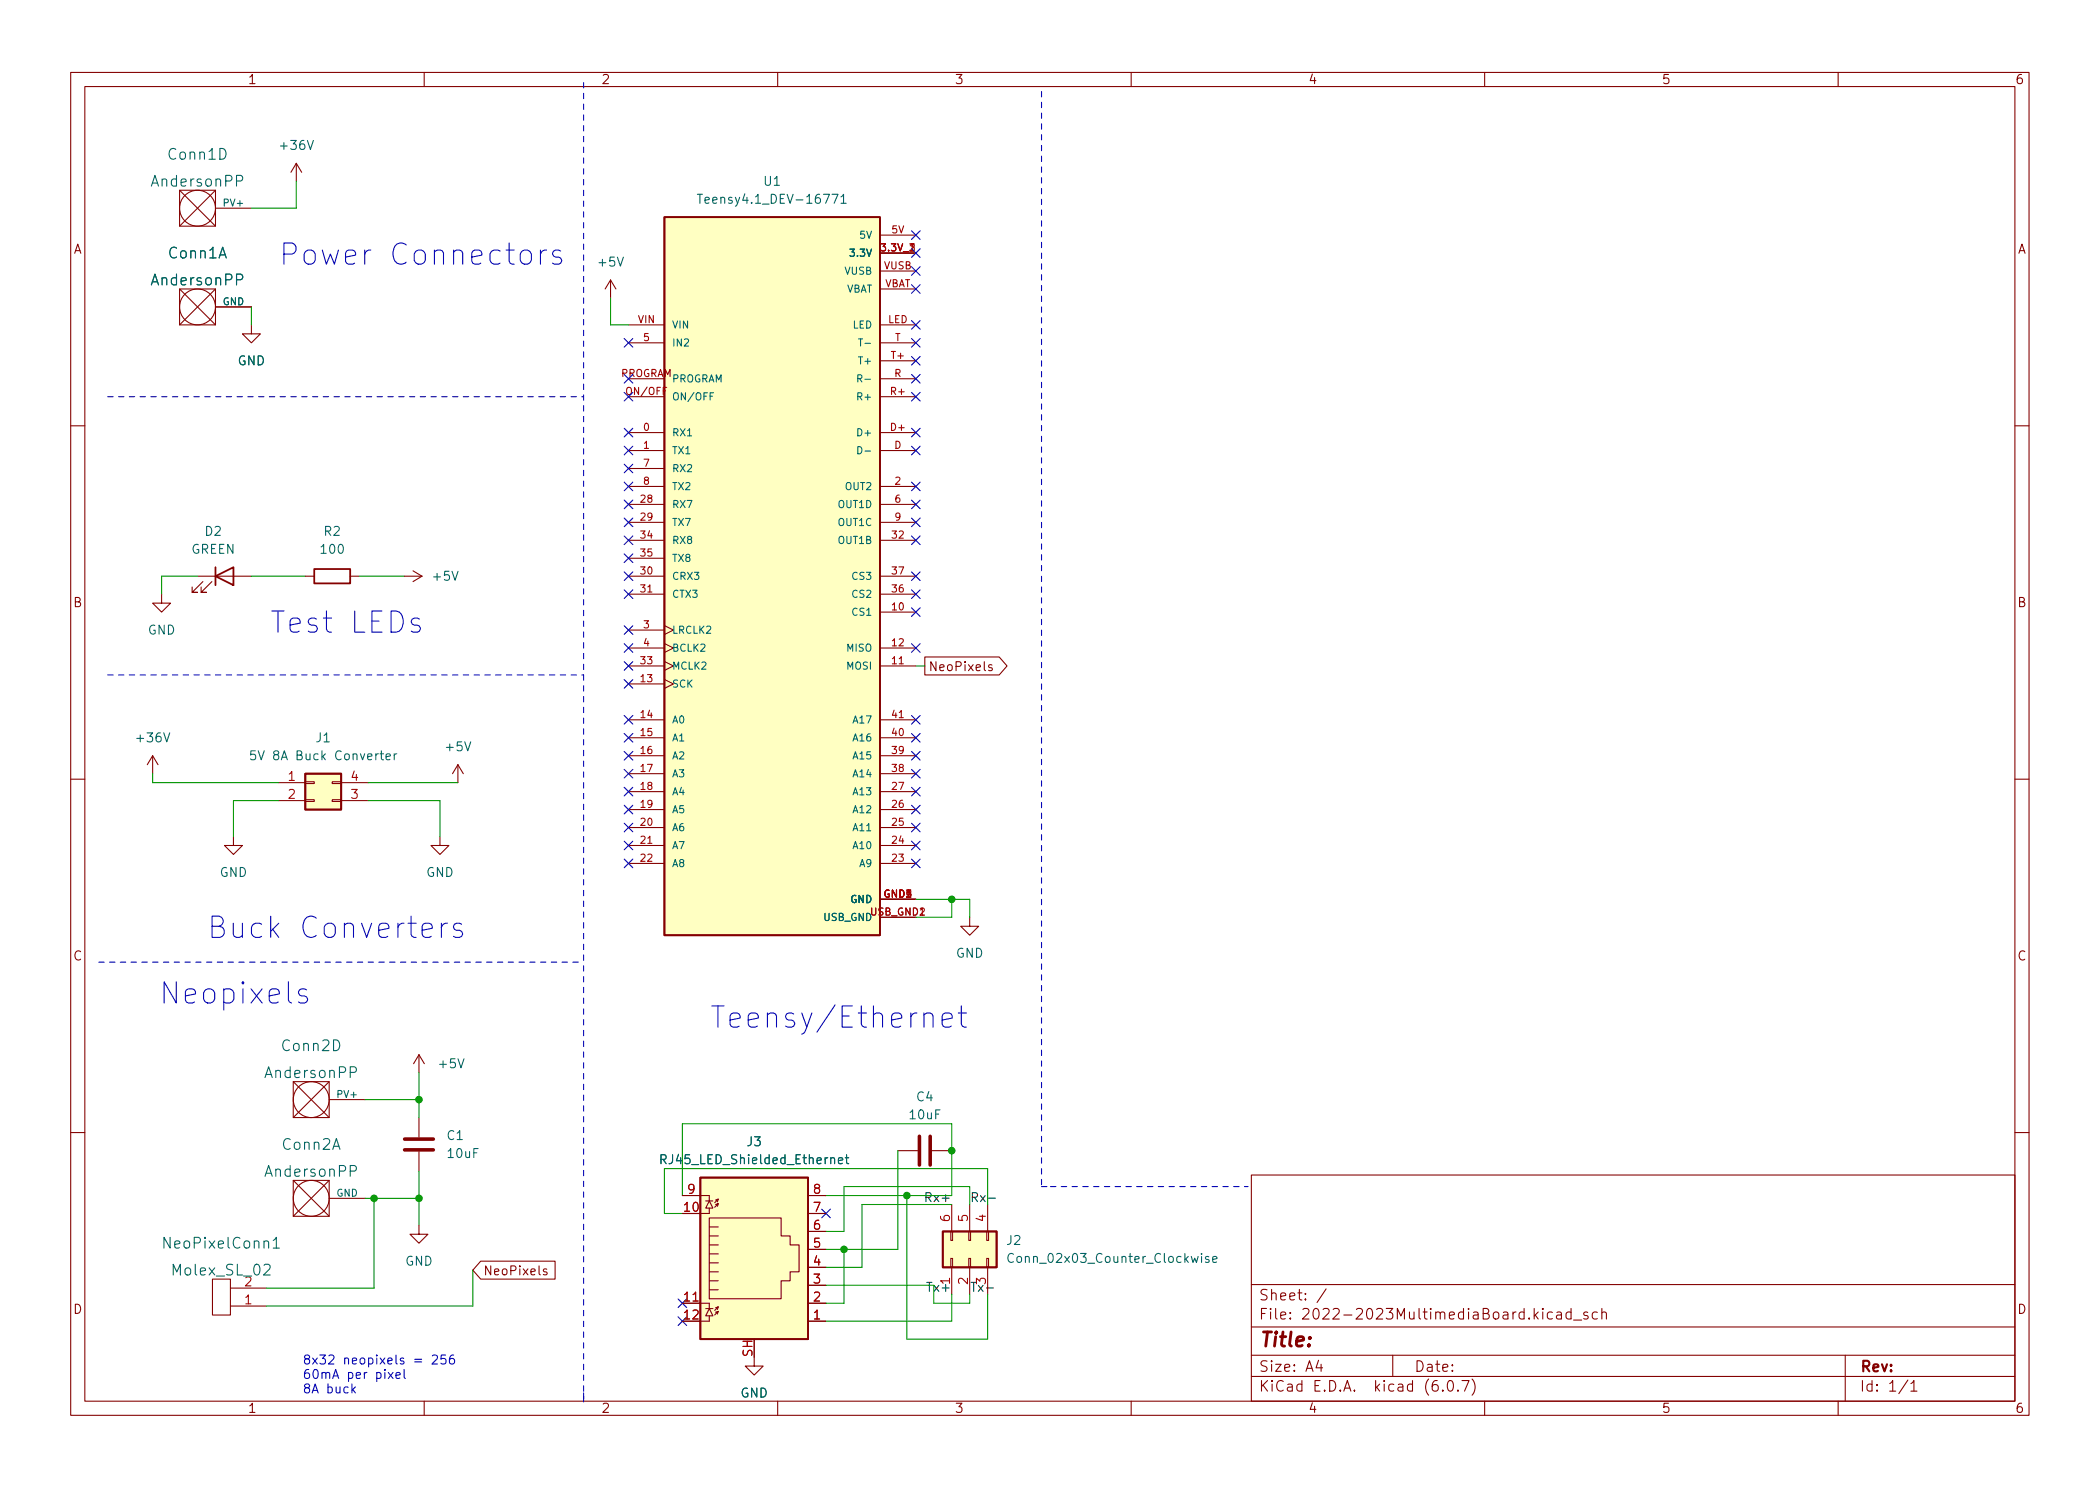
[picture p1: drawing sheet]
<svg xmlns="http://www.w3.org/2000/svg" width="297mm" height="210mm" viewBox="0 0 297 210" stroke-linecap="round" stroke-linejoin="round" font-family="sans-serif">
<g fill="none" stroke="#840000" stroke-width=".15">
<path d="M10 10.2h277v190.1h-277zM12 12.2h273v186.1h-273zM60 10.2v2M110 10.2v2M160 10.2v2M210 10.2v2M260 10.2v2M25.4 26.9h5.1v5.1h-5.1zM25.4 26.9l5.1 5.1M30.5 26.9l-5.1 5.1M30.5 29.5h5.1M41.9 23.1l-.8 1.3"/>
<path d="M41.9 23.1v2.5M41.9 23.1l.8 1.3M86.4 39.6l-.8 1.3M86.4 39.6v2.6M86.4 39.6l.7 1.3M124.5 35.8h5M124.5 33.3h5M124.5 38.3h5M25.4 40.9h5.1v5.1h-5.1zM25.4 40.9l5.1 5.1M30.5 40.9l-5.1 5.1M30.5 43.4h5.1"/>
<path d="M35.6 46v1.2h1.2l-1.2 1.3-1.3-1.3h1.3M88.9 48.5h5.1M88.9 46h5.1M88.9 56.1h5.1M88.9 53.6h5.1M124.5 48.5h5M124.5 46h5M124.5 56.1h5M124.5 53.6h5M124.5 51h5M124.5 40.9h5M10 60.2h2"/>
<path d="M88.9 61.2h5.1M88.9 63.7h5.1M88.9 68.8h5.1M88.9 71.4h5.1M88.9 73.9h5.1M88.9 76.4h5.1M88.9 79h5.1M88.9 66.3h5.1M124.5 61.2h5M124.5 63.7h5M124.5 68.8h5M124.5 71.4h5"/>
<path d="M124.5 73.9h5M124.5 76.4h5M285 60.2h2M22.9 84.1v1.2h1.2l-1.2 1.3-1.3-1.3h1.3M27.9 81.5h7.7M28.7 82.3l-1.5 1.5h.7h-.7v-.7M30 82.3l-1.6 1.5h.8h-.8v-.7M43.2 81.5h1.2M49.5 81.5h1.3M57.1 81.5h2.6M58.4 80.8l1.3 .7M59.7 81.5l-1.3 .8"/>
<path d="M88.9 81.5h5.1M88.9 94.2h5.1M88.9 91.7h5.1M88.9 96.8h5.1M88.9 89.1h5.1M88.9 84.1h5.1M94 96.1l1.2 .7-1.2 .6M94 88.5l1.2 .6-1.2 .7M94 93.6l1.2 .6-1.2 .7M94 91.1l1.2 .6-1.2 .6M124.5 81.5h5M124.5 86.6h5"/>
<path d="M124.5 94.2h5M124.5 91.7h5M124.5 84.1h5M130.8 93h10.5l1.1 1.2-1.1 1.3h-10.5zM140.3 94.1l-.3-.1-.2 .2 .1 .2 .4 .1v.3h-.5M10 110.2h2M21.6 106.9l-.8 1.3M21.6 106.9v2.6M21.6 106.9l.8 1.3M33 118.4v1.2h1.3l-1.3 1.3-1.3-1.3h1.3M39.4 110.7h3.8M39.4 113.3h3.8"/>
<path d="M43.2 113.2h1.2v.2h-1.2zM43.2 110.6h1.2v.3h-1.2zM47 113.2h1.3v.2h-1.3zM47 110.6h1.3v.3h-1.3zM48.3 110.7h3.8M48.3 113.3h3.8M62.2 118.4v1.2h1.3l-1.3 1.3-1.2-1.3h1.2M64.8 108.2l-.8 1.3M64.8 108.2v2.5M64.8 108.2l.7 1.3M88.9 101.8h5.1M88.9 104.4h5.1"/>
<path d="M88.9 106.9h5.1M88.9 109.5h5.1M88.9 112h5.1M88.9 114.5h5.1M88.9 117.1h5.1M88.9 119.6h5.1M124.5 101.8h5M124.5 104.4h5M124.5 106.9h5M124.5 109.5h5M124.5 112h5M124.5 114.5h5"/>
<path d="M124.5 117.1h5M124.5 119.6h5M285 110.2h2M88.9 122.2h5.1M124.5 122.2h5M124.5 127.2h5M124.5 129.8h5M137.2 129.8v1.3h1.2l-1.2 1.2-1.3-1.2h1.3M41.5 153h5.1v5.1h-5.1zM41.5 153l5.1 5.1M46.6 153l-5.1 5.1M46.6 155.6h5"/>
<path d="M59.3 149.2l-.8 1.3M59.3 149.2v2.6M59.3 158.1v2.8M59.3 149.2l.7 1.3M10 160.2h2M41.5 167h5.1v5.1h-5.1zM41.5 167l5.1 5.1M46.6 167l-5.1 5.1M46.6 169.6h5M59.3 173.4v1.2h1.2l-1.2 1.3-1.3-1.3h1.3M59.3 163v2.7M68 178.4h10.5v2.6h-10.5l-1.1-1.3z"/>
<path d="M77.3 179.6l-.3-.1-.1 .2v.2l.4 .1v.3h-.4M96.5 169.2h3.8v.7M99.8 169.9h1M100.3 180h1.3M100.3 178.7h1.3M100.3 177.4h1.3M100.3 176.1h1.3M100.3 169.9l.5 1h-1zM100.3 172.3h10.2v2.6h1.3v1.2h1.2v3.9h-1.2v1.2h-1.3v2.6h-10.2zM100.3 170.9v.8h-1.2M100.3 174.9h1.3M100.3 173.6h1.3"/>
<path d="M101.2 170.4l.4-.1-.5 .5M101.2 169.8l.4-.1-.5 .5M101.6 170.3l-.1 .4M101.6 169.7l-.1 .3M114.3 171.7h2.5M114.3 169.2h2.5M114.3 179.3h2.5M114.3 176.8h2.5M114.3 174.2h2.5M127 162.8h2.8M131.8 162.8h2.8M134.5 178h.2v1.3h-.2z"/>
<path d="M134.5 174.2h.2v1.3h-.2zM134.6 170.4v3.8M134.6 179.3v3.8M137 178h.3v1.3h-.3zM137 174.2h.3v1.3h-.3zM137.2 170.4v3.8M137.2 179.3v3.8M139.6 178h.2v1.3h-.2zM139.6 174.2h.2v1.3h-.2zM139.7 170.4v3.8M139.7 179.3v3.8M177 166.3h108v32h-108z"/>
<path d="M285 160.2h2M30.1 181h2.5v5.1h-2.5zM32.6 184.8h5.1M32.6 182.3h5.1M60 198.3v2M96.5 184.4h3.8v.8M99.8 185.2h1M100.3 182.5h1.3M100.3 181.2h1.3M100.3 185.2l.5 1h-1zM100.3 186.2v.7h-1.2M101.2 185.7l.4-.2-.5 .5"/>
<path d="M101.2 185l.4-.1-.5 .5M101.6 185.5l-.1 .4M101.6 184.9l-.1 .4M106.7 192v1.3h1.2l-1.2 1.3-1.3-1.3h1.3M110 198.3v2M114.3 186.9h2.5M114.3 184.4h2.5M114.3 181.9h2.5M160 198.3v2M177 194.8h108M177 191.8h108M177 187.8h108"/>
<path d="M177 181.8h108M186.5 192.5l-.4 1h1M186.9 193v1M187.6 182.4l-1.3 1.9M197 191.8v3M204.1 196.7v.1h-.1l.1-.1v.1M204.9 195.4a.36 .36 0 0 1 .6 .2 .77 .77 0 0 1-.4 1.2 1 1 0 0 1-.2-1.4zM206.2 196.7l.1 .1h-.1h-.1l.1-.1v.1M206.8 195.3h1l-.7 1.5M208.2 195.1a1.72 1.72 0 0 1 0 2.3M210 198.3v2M219.6 185.7l-.5-.1-.2 .3v.4l.1 .3h.1h.5"/>
<path d="M220.2 185.7l.2-.1 .4 .1 .1 .9M220.9 186l-.5 .1a.29 .29 0 0 0-.3 .2 .29 .29 0 0 0 .3 .3h.5M222.2 185.7l-.4-.1-.3 .3v.4l.1 .3h.2h.4M222.2 185.1v1.5M222.6 186.8h1.1M224.6 185.7l-.4-.1-.2 .2 .1 .3 .5 .1v.1v.3h-.2h-.4M225.9 185.7l-.4-.1-.3 .3v.4l.2 .3h.1h.4M226.6 185.8a.37 .37 0 0 1 .6 0v.8M226.6 185.1v1.5M260 198.3v2M261 191.8v6.5M269.9 195.3l-1.3 1.9"/>
<path d="M270.3 195.8l.4-.5v1.5M270.3 196.8h.9"/>
<circle cx="27.9" cy="29.5" r="2.54"/>
<circle cx="27.9" cy="43.4" r="2.54"/>
<circle cx="44" cy="155.6" r="2.54"/>
<circle cx="44" cy="169.6" r="2.54"/>
</g>
<g fill="#ffffc2" stroke="#ffffc2" stroke-width=".14">
<path d="M43.2 109.5h5.1v5h-5.1z"/>
<path d="M94 30.7h30.5v101.6h-30.5z"/>
<path d="M133.3 174.2h7.7v5.1h-7.7z"/>
<path d="M99.1 166.6h15.2v22.9h-15.2z"/>
</g>
<path d="M94 30.7h30.5v101.6h-30.5zM30.5 81.5l2.5-1.2v2.5zM30.5 80.3v2.5M44.4 80.5h5.1v2h-5.1zM43.2 109.5h5.1v5h-5.1zM99.1 166.6h15.2v22.9h-15.2zM133.3 174.2h7.7v5.1h-7.7z" fill="none" stroke="#840000" stroke-width=".25"/>
<g fill="none" stroke="#006464" stroke-width=".15">
<path d="M33.5 25.6h.5a.41 .41 0 0 0 .3-.4 .41 .41 0 0 0-.3-.4h-.5v1.5M33.5 39.6h.5a.41 .41 0 0 0 .3-.4 .41 .41 0 0 0-.3-.4h-.5v1.5M98.6 27.5h.8M99 27.5v1.3M119 27.9l.3-.4v1.3M119 28.8h.7M100.9 55.6h-.5v1M121.3 53.6l.5-.1 .1-.1v-.3l-.6-.1v1M121.4 48h.6M121.6 53.6l.3 .4M122.4 53.7h.7M121.3 63.2a.51 .51 0 0 1 .6 .5 .51 .51 0 0 1-.6 .5z"/>
<path d="M122.4 63.8h.7M36.1 106.2h-.6l-.1 .6 .2-.1 .4 .1 .2 .2-.1 .4-.2 .1h-.3l-.2-.1M54.6 107.1l.6-.1v-.3h-.4l-.2 .1 .1 .6h.5M55.8 106.7v.8M56.1 106.7h-.2l-.1 .2M49.5 151.7h.6a.41 .41 0 0 0 .3-.4 .41 .41 0 0 0-.3-.4h-.6v1.6M37.3 179l.3-.1 .5 .1a.41 .41 0 0 1 0 .5l-.8 .9h.9M38.7 175.5l.4-.4v1.5M38.7 176.6h.8M49.5 165.7h.6a.41 .41 0 0 0 .3-.4 .41 .41 0 0 0-.3-.4h-.6v1.5M93.5 164h.6l.1-.2v-.3l-.2-.1h-.5v1.3M118.6 164.2l.6-.1-.1-.2-.3-.1-.2 .2 .1 .6h.4"/>
<path d="M119.6 163.8h.4M119.7 163.4v1.1l.1 .1 .2 .1M143.3 177.5a.51 .51 0 0 0-.6 0 .51 .51 0 0 0-.1 .6 .48 .48 0 0 0 .2 .5 .48 .48 0 0 0 .5-.1M171 177.8h-.3l-.2 .2 .1 .1 .4 .2v.3h-.5M171.5 178.2l.6-.1v-.3h-.4l-.2 .2 .1 .6h.5"/>
</g>
<path d="M57.2 162.7h4.1M57.2 161.2h4.1M130 160.8v4M131.6 160.8v4" fill="none" stroke="#840000" stroke-width=".51"/>
<path d="M139.8 169.5h1M139.5 182.2h1" fill="none" stroke="#0f0f0f" stroke-width=".15"/>
<g fill="none" stroke="#0000c2" stroke-width=".15">
<path d="M73.9 35.5a.81 .81 0 0 1 1.3 .5v.8a.81 .81 0 0 1-.8 .6 .81 .81 0 0 1-.8-.6v-.8zM76.4 35.4v2M77.3 35.4a.77 .77 0 0 0-.9 .6M79.3 35.5l-.3-.1h-.4l-.3 .1-.1 .3 .1 .4 1 .3 .1 .3-.1 .4-.3 .2h-.6l-.2-.2M59.3 87.6l-.3-.1h-.4l-.3 .1-.1 .3 .1 .4 1 .3 .2 .3-.2 .4-.3 .2h-.5l-.3-.2M62.4 130.6v2M63.3 130.6a.77 .77 0 0 0-.9 .6M65.3 130.8l-.3-.2h-.4l-.3 .2-.2 .3 .2 .4 1 .3 .1 .3-.1 .4-.3 .1h-.6l-.3-.1M43.4 140.1l-.3-.2h-.4l-.3 .2-.2 .2 .2 .5 1 .3 .1 .2-.1 .5-.3 .1h-.6l-.3-.1M133.3 144.3l1.4-.3-.2-.5-.2-.2h-.6l-.3 .2-.1 .3v1.1l.1 .3 .3 .1h.6l.2-.1M135.5 143.3h1.2M136 142.3v2.6l.1 .3 .6 .1"/>
<path d="M49.8 195.8v1.3M49.9 196.6l.4 .5M50.3 196.2l-.5 .5M54.9 194.2l.7 .8M55.6 194.2l-.7 .8M56 194.6l.6-.1v-.2l-.4-.1-.2 .2 .1 .6h.5M57.2 193.8v1.1l.1 .1M61.2 191.8l.1-.1h.3l.2 .1 .1 .3-.1 .2-.7 .7h.8M63 191.7h-.6v.6l.1-.1 .5 .1 .1 .2-.1 .4-.2 .1h-.3l-.1-.1M64.2 191.7a.5 .5 0 0 0-.6 .6v.5l.1 .1 .4 .1 .1-.1 .1-.4-.1-.2-.4-.1-.2 .3"/>
</g>
<path d="M82.5 11.7v83.8M147.3 12.9v155M15.2 56.1h67.3M15.2 95.5h67.3M82.5 95.5v102.9M14 136.1h68.5M147.3 167.9h1.3M148.6 167.9h27.9M82.5 197.1v1.3" fill="none" stroke="#0000c2" stroke-width=".15" stroke-dasharray=".8 .8"/>
<g fill="none" stroke="#009600" stroke-width=".15">
<path d="M41.9 25.6v3.9h-6.3M35.6 43.4v2.6M86.4 42.2v3.8h2.5M27.9 81.5h-5v2.6M35.6 81.5h7.6M50.8 81.5h6.3M129.5 94.2h1.3M21.6 109.5v1.2h17.8M39.4 113.3h-6.4v5.1M52.1 113.3h10.1v5.1M52.1 110.7h12.7M129.5 127.2h7.7v2.6"/>
<path d="M134.6 127.2v2.6h-5.1M51.6 155.6h7.7M59.3 151.8v6.3M51.6 169.6h7.7M52.9 169.6v12.7h-15.2M59.3 165.7v7.7M66.9 179.7v5.1h-29.2M96.5 169.2v-10.2h38.1v10.2h-17.8M119.4 176.8v7.6h-2.6M127 162.8v14h-10.2M128.3 169.2v20.3h11.4v-6.4M134.6 170.4h-12.7v8.9h-5.1"/>
<path d="M137.2 170.4v-2.5h-17.8v6.3h-2.6M139.7 170.4v-5.1h-45.7v6.4h2.5M116.8 181.9h15.3v2.5h5.1v-1.3M134.6 183.1v3.8h-17.8"/>
</g>
<g fill="none" stroke="#000084" stroke-width=".15">
<path d="M128.9 32.7l1.2 1.2M128.9 37.7l1.2 1.3M128.9 35.2l1.2 1.2M130.1 32.7l-1.2 1.2M130.1 37.7l-1.2 1.3M130.1 35.2l-1.2 1.2M88.3 53l1.2 1.2M88.3 47.9l1.2 1.2M88.3 55.5l1.2 1.2M89.5 53l-1.2 1.2M89.5 47.9l-1.2 1.2M89.5 55.5l-1.2 1.2"/>
<path d="M128.9 45.4l1.2 1.2M128.9 55.5l1.2 1.2M128.9 47.9l1.2 1.2M128.9 53l1.2 1.2M128.9 50.4l1.2 1.3M128.9 40.3l1.2 1.2M130.1 55.5l-1.2 1.2M130.1 50.4l-1.2 1.3M130.1 53l-1.2 1.2M130.1 40.3l-1.2 1.2M130.1 45.4l-1.2 1.2M130.1 47.9l-1.2 1.2"/>
<path d="M88.3 78.4l1.2 1.2M88.3 73.3l1.2 1.2M88.3 70.8l1.2 1.2M88.3 63.1l1.2 1.3M88.3 68.2l1.2 1.2M88.3 75.8l1.2 1.3M88.3 60.6l1.2 1.2M88.3 65.7l1.2 1.2M89.5 78.4l-1.2 1.2M89.5 73.3l-1.2 1.2M89.5 70.8l-1.2 1.2M89.5 63.1l-1.2 1.3"/>
<path d="M89.5 68.2l-1.2 1.2M89.5 75.8l-1.2 1.3M89.5 60.6l-1.2 1.2M89.5 65.7l-1.2 1.2M128.9 60.6l1.2 1.2M128.9 63.1l1.2 1.3M128.9 75.8l1.2 1.3M128.9 70.8l1.2 1.2M128.9 73.3l1.2 1.2M128.9 68.2l1.2 1.2M130.1 60.6l-1.2 1.2M130.1 63.1l-1.2 1.3"/>
<path d="M130.1 75.8l-1.2 1.3M130.1 70.8l-1.2 1.2M130.1 68.2l-1.2 1.2M130.1 73.3l-1.2 1.2M88.3 96.2l1.2 1.2M88.3 91.1l1.2 1.2M88.3 93.6l1.2 1.2M88.3 88.5l1.2 1.3M88.3 83.5l1.2 1.2M88.3 80.9l1.2 1.2M89.5 96.2l-1.2 1.2M89.5 91.1l-1.2 1.2"/>
<path d="M89.5 93.6l-1.2 1.2M89.5 88.5l-1.2 1.3M89.5 83.5l-1.2 1.2M89.5 80.9l-1.2 1.2M128.9 91.1l1.2 1.2M128.9 86l1.2 1.2M128.9 83.5l1.2 1.2M128.9 80.9l1.2 1.2M130.1 91.1l-1.2 1.2M130.1 86l-1.2 1.2M130.1 83.5l-1.2 1.2M130.1 80.9l-1.2 1.2"/>
<path d="M88.3 111.4l1.2 1.2M88.3 101.2l1.2 1.3M88.3 119l1.2 1.2M88.3 116.5l1.2 1.2M88.3 108.9l1.2 1.2M88.3 113.9l1.2 1.3M88.3 106.3l1.2 1.2M88.3 103.8l1.2 1.2M89.5 111.4l-1.2 1.2M89.5 101.2l-1.2 1.3M89.5 119l-1.2 1.2M89.5 103.8l-1.2 1.2"/>
<path d="M89.5 116.5l-1.2 1.2M89.5 108.9l-1.2 1.2M89.5 113.9l-1.2 1.3M89.5 106.3l-1.2 1.2M128.9 113.9l1.2 1.3M128.9 103.8l1.2 1.2M128.9 116.5l1.2 1.2M128.9 119l1.2 1.2M128.9 108.9l1.2 1.2M128.9 101.2l1.2 1.3M128.9 106.3l1.2 1.2M128.9 111.4l1.2 1.2"/>
<path d="M130.1 113.9l-1.2 1.3M130.1 103.8l-1.2 1.2M130.1 116.5l-1.2 1.2M130.1 119l-1.2 1.2M130.1 108.9l-1.2 1.2M130.1 101.2l-1.2 1.3M130.1 106.3l-1.2 1.2M130.1 111.4l-1.2 1.2M88.3 121.6l1.2 1.2M89.5 121.6l-1.2 1.2M128.9 121.6l1.2 1.2M130.1 121.6l-1.2 1.2"/>
<path d="M116.2 171.1l1.2 1.2M117.4 171.1l-1.2 1.2M95.9 186.3l1.2 1.2M95.9 183.8l1.2 1.2M97.1 186.3l-1.2 1.2M97.1 183.8l-1.2 1.2"/>
</g>
<g fill="#009600" stroke="#009600" stroke-width=".15">
<circle cx="59.3" cy="155.6" r=".46"/>
<circle cx="134.6" cy="162.8" r=".46"/>
<circle cx="128.3" cy="169.2" r=".46"/>
<circle cx="134.6" cy="127.2" r=".46"/>
<circle cx="119.4" cy="176.8" r=".46"/>
<circle cx="52.9" cy="169.6" r=".46"/>
<circle cx="59.3" cy="169.6" r=".46"/>
</g>
<g font-size="4.2" fill="#0000c2">
<text x="39.4" y="37.5">Power Connectors</text>
<text x="38.1" y="89.6">Test LEDs</text>
<text x="29.2" y="132.8">Buck Converters</text>
<text x="22.4" y="142.1">Neopixels</text>
<text x="100.3" y="145.5">Teensy/Ethernet</text>
</g>
<text font-size="2.8" fill="#840000" x="178" y="190.6">Title:</text>
<g font-size="2.1" fill="#006464">
<text x="23.9" y="22.6">Conn1D</text>
<text x="21.6" y="26.4">AndersonPP</text>
<text x="21.6" y="40.4">AndersonPP</text>
<text x="23.9" y="36.6">Conn1A</text>
<text x="40" y="148.7">Conn2D</text>
<text x="37.7" y="152.5">AndersonPP</text>
<text x="37.7" y="166.5">AndersonPP</text>
<text x="40" y="162.7">Conn2A</text>
<text x="23.5" y="176.7">NeoPixelConn1</text>
<text x="24.6" y="180.5">Molex_SL_02</text>
</g>
<g font-size="2.1" fill="#840000">
<text x="178" y="184">Sheet: /</text>
<text x="178" y="186.7">File: 2022-2023MultimediaBoard.kicad_sch</text>
<text x="178" y="196.9">KiCad E.D.A. kicad (6.0.7)</text>
<text x="178" y="194.1">Size: A4</text>
<text x="200" y="194.1">Date:</text>
<text x="263" y="194.1">Rev:</text>
<text x="263" y="196.9">Id: 1/1</text>
</g>
<g font-size="1.8" fill="#840000">
<text x="35" y="11.9">1</text>
<text x="85" y="11.9">2</text>
<text x="135" y="11.9">3</text>
<text x="185" y="11.9">4</text>
<text x="235" y="11.9">5</text>
<text x="285" y="11.9">6</text>
<text x="10.3" y="35.9">A</text>
<text x="285.3" y="35.9">A</text>
<text x="10.3" y="85.9">B</text>
<text x="285.3" y="85.9">B</text>
<text x="131.3" y="95">NeoPixels</text>
<text x="10.3" y="135.9">C</text>
<text x="285.3" y="135.9">C</text>
<text x="10.3" y="185.9">D</text>
<text x="68.3" y="180.4">NeoPixels</text>
<text x="285.3" y="185.9">D</text>
<text x="35" y="199.9">1</text>
<text x="85" y="199.9">2</text>
<text x="135" y="199.9">3</text>
<text x="185" y="199.9">4</text>
<text x="235" y="199.9">5</text>
<text x="285" y="199.9">6</text>
</g>
<g font-size="1.8" fill="#006464">
<text x="39.8" y="21.2">+36V</text>
<text x="99.9" y="28.8">Teensy4.1_DEV-16771</text>
<text x="108.1" y="26.3">U1</text>
<text x="84.8" y="37.7">+5V</text>
<text x="33.6" y="51.7">GND</text>
<text x="29" y="75.8">D2</text>
<text x="45.9" y="75.8">R2</text>
<text x="27" y="78.4">GREEN</text>
<text x="45.5" y="78.4">100</text>
<text x="61.4" y="82.2">+5V</text>
<text x="20.9" y="89.8">GND</text>
<text x="19.5" y="105">+36V</text>
<text x="36.4" y="107.6">5V 8A Buck Converter</text>
<text x="44.7" y="105">J1</text>
<text x="63.2" y="106.3">+5V</text>
<text x="31.1" y="124.1">GND</text>
<text x="60.3" y="124.1">GND</text>
<text x="135.2" y="135.5">GND</text>
<text x="62.2" y="151.1">+5V</text>
<text x="129.7" y="155.8">C4</text>
<text x="63.3" y="161.3">C1</text>
<text x="128.7" y="158.4">10uF</text>
<text x="63.4" y="163.8">10uF</text>
<text x="94" y="164.7">RJ45_LED_Shielded_Ethernet</text>
<text x="105.7" y="162.2">J3</text>
<text x="57.3" y="179.1">GND</text>
<text x="142.4" y="176.1">J2</text>
<text x="143.4" y="178.7">Conn_02x03_Counter_Clockwise</text>
<text x="34.6" y="182">2</text>
<text x="104.7" y="197.7">GND</text>
</g>
<g font-size="1.8" fill="#a90000">
<text x="40.8" y="110.5">1</text>
<text x="40.8" y="113">2</text>
<text x="49.7" y="113">3</text>
<text x="49.7" y="110.5">4</text>
<text x="96.8" y="171.4">10</text>
<text x="97.3" y="168.9">9</text>
<text x="115.1" y="174">6</text>
<text x="115.1" y="171.4">7</text>
<text x="115.1" y="168.9">8</text>
<text x="134.4" y="172.8" transform="rotate(-90 134.4 172.8)">6</text>
<text x="136.9" y="172.8" transform="rotate(-90 136.9 172.8)">5</text>
<text x="139.4" y="172.8" transform="rotate(-90 139.4 172.8)">4</text>
<text x="115.1" y="179.1">4</text>
<text x="115.1" y="176.5">5</text>
<text x="34.6" y="184.5">1</text>
<text x="96.8" y="184.1">11</text>
<text x="115.1" y="184.1">2</text>
<text x="115.1" y="181.6">3</text>
<text x="134.4" y="181.7" transform="rotate(-90 134.4 181.7)">1</text>
<text x="136.9" y="181.7" transform="rotate(-90 136.9 181.7)">2</text>
<text x="139.4" y="181.7" transform="rotate(-90 139.4 181.7)">3</text>
<text x="96.8" y="186.7">12</text>
<text x="106.4" y="192" transform="rotate(-90 106.4 192)">SH</text>
<text x="115.1" y="186.7">1</text>
</g>
<g font-size="1.8" fill="#0f0f0f">
<text x="131.3" y="170.1">Rx+</text>
<text x="137.2" y="170.1">Rx-</text>
<text x="131.5" y="182.8">Tx+</text>
<text x="137.2" y="182.8">Tx-</text>
</g>
<g font-size="1.8" fill="#0000c2">
<text x="42.8" y="193.1">8x32 neopixels = 256</text>
<text x="42.8" y="195.1">60mA per pixel</text>
<text x="42.8" y="197.1">8A buck</text>
</g>
<g font-size="1.4" fill="#006464">
<text x="31.7" y="29.2">PV+</text>
<text x="121.7" y="33.8">5V</text>
<text x="119.5" y="38.9">VUSB</text>
<text x="119.6" y="41.4">VBAT</text>
<text x="120.5" y="36.3">3.3V</text>
<text x="31.5" y="43.2">GND</text>
<text x="95" y="46.5">VIN</text>
<text x="120.6" y="46.5">LED</text>
<text x="95" y="49">IN2</text>
<text x="121.8" y="51.6">T+</text>
<text x="122.1" y="49">T-</text>
<text x="95" y="56.6">ON/OFF</text>
<text x="95" y="54.1">PROGRAM</text>
<text x="121.6" y="56.6">R+</text>
<text x="95" y="61.7">RX1</text>
<text x="95" y="64.3">TX1</text>
<text x="121.6" y="61.7">D+</text>
<text x="95" y="71.9">RX7</text>
<text x="95" y="66.8">RX2</text>
<text x="95" y="69.3">TX2</text>
<text x="118.6" y="71.9">OUT1D</text>
<text x="119.7" y="69.3">OUT2</text>
<text x="95" y="74.4">TX7</text>
<text x="95" y="77">RX8</text>
<text x="118.6" y="77">OUT1B</text>
<text x="118.6" y="74.4">OUT1C</text>
<text x="95" y="82">CRX3</text>
<text x="95" y="79.5">TX8</text>
<text x="120.7" y="82">CS3</text>
<text x="95" y="89.7">LRCLK2</text>
<text x="95" y="84.6">CTX3</text>
<text x="120.7" y="87.1">CS1</text>
<text x="120.7" y="84.6">CS2</text>
<text x="95" y="94.7">MCLK2</text>
<text x="95" y="92.2">BCLK2</text>
<text x="119.8" y="94.7">MOSI</text>
<text x="119.8" y="92.2">MISO</text>
<text x="95" y="97.3">SCK</text>
<text x="95" y="102.4">A0</text>
<text x="95" y="104.9">A1</text>
<text x="95" y="107.4">A2</text>
<text x="120.8" y="107.4">A15</text>
<text x="120.8" y="104.9">A16</text>
<text x="120.8" y="102.4">A17</text>
<text x="95" y="110">A3</text>
<text x="95" y="112.5">A4</text>
<text x="120.8" y="112.5">A13</text>
<text x="120.8" y="110">A14</text>
<text x="95" y="115.1">A5</text>
<text x="95" y="117.6">A6</text>
<text x="120.8" y="117.6">A11</text>
<text x="120.8" y="115.1">A12</text>
<text x="95" y="120.1">A7</text>
<text x="95" y="122.7">A8</text>
<text x="120.8" y="120.1">A10</text>
<text x="121.6" y="122.7">A9</text>
<text x="116.5" y="130.3">USB_GND</text>
<text x="120.3" y="127.8">GND</text>
<text x="47.8" y="155.3">PV+</text>
<text x="47.6" y="169.3">GND</text>
</g>
<g font-size="1.4" fill="#a90000">
<text x="124.8" y="35.6">3.3V_1</text>
<text x="126.1" y="33">5V</text>
<text x="128.5" y="35.6">2</text>
<text x="125" y="38.1">VUSB</text>
<text x="125.1" y="40.6">VBAT</text>
<text x="90.3" y="45.7">VIN</text>
<text x="125.6" y="45.7">LED</text>
<text x="87.7" y="53.3">PROGRAM</text>
<text x="91" y="48.3">5</text>
<text x="126.2" y="50.8">T+</text>
<text x="126.5" y="53.3">R</text>
<text x="126.6" y="48.3">T</text>
<text x="88.8" y="55.9">ON/OFF</text>
<text x="126.1" y="55.9">R+</text>
<text x="91" y="61">0</text>
<text x="91" y="63.5">1</text>
<text x="126.1" y="61">D+</text>
<text x="126.5" y="63.5">D</text>
<text x="90.7" y="71.1">28</text>
<text x="91" y="66">7</text>
<text x="91" y="68.6">8</text>
<text x="126.6" y="68.6">2</text>
<text x="126.6" y="71.1">6</text>
<text x="90.7" y="73.7">29</text>
<text x="90.7" y="76.2">34</text>
<text x="126.2" y="76.2">32</text>
<text x="126.6" y="73.7">9</text>
<text x="90.7" y="81.3">30</text>
<text x="90.7" y="83.8">31</text>
<text x="90.7" y="78.7">35</text>
<text x="126.2" y="83.8">36</text>
<text x="126.2" y="81.3">37</text>
<text x="91" y="88.9">3</text>
<text x="126.2" y="86.4">10</text>
<text x="90.7" y="94">33</text>
<text x="91" y="91.4">4</text>
<text x="126.2" y="94">11</text>
<text x="126.2" y="91.4">12</text>
<text x="90.7" y="96.5">13</text>
<text x="90.7" y="101.6">14</text>
<text x="126.2" y="101.6">41</text>
<text x="90.7" y="104.1">15</text>
<text x="90.7" y="106.7">16</text>
<text x="126.2" y="106.7">39</text>
<text x="126.2" y="104.1">40</text>
<text x="90.7" y="109.2">17</text>
<text x="90.7" y="111.8">18</text>
<text x="126.2" y="111.8">27</text>
<text x="126.2" y="109.2">38</text>
<text x="90.7" y="114.3">19</text>
<text x="90.7" y="116.8">20</text>
<text x="90.7" y="119.4">21</text>
<text x="126.2" y="119.4">24</text>
<text x="126.2" y="116.8">25</text>
<text x="126.2" y="114.3">26</text>
<text x="90.7" y="121.9">22</text>
<text x="126.2" y="121.9">23</text>
<text x="123.1" y="129.5">USB_GND1</text>
<text x="125" y="127">GND1</text>
<text x="128.2" y="127">2</text>
</g>
</svg>
